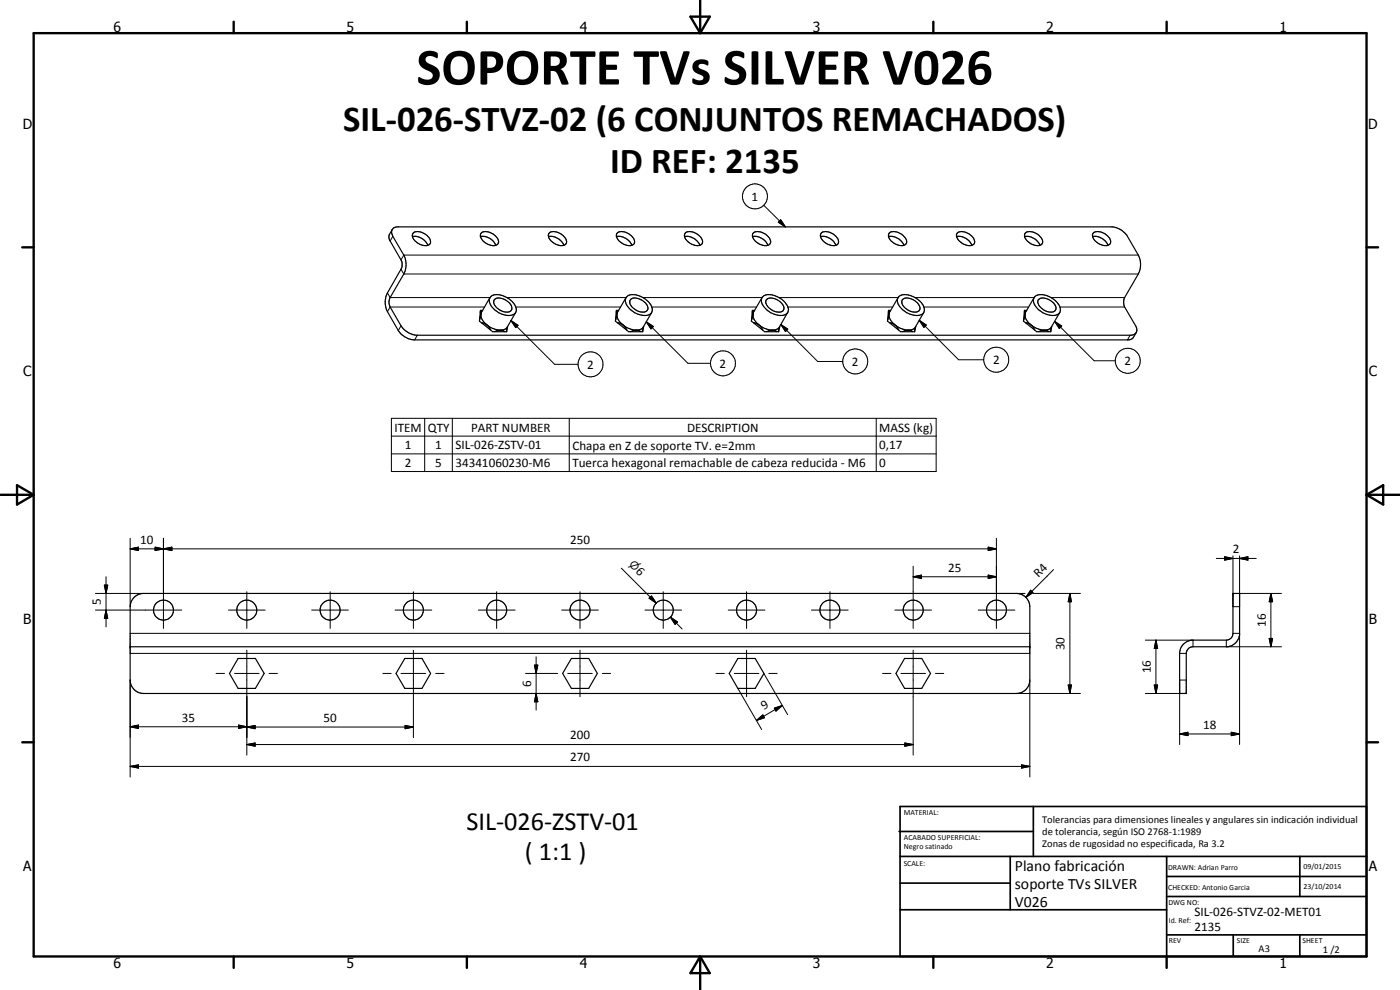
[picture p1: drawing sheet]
<svg xmlns="http://www.w3.org/2000/svg" width="420mm" height="297mm" viewBox="0 0 420 297" stroke-linecap="round" stroke-linejoin="round" font-family="sans-serif">
<g fill="none" stroke="#000" stroke-width=".35">
<path d="M117.7 68.9l-.9 1.6v1.2l3.7 6.5 .2 1.7-4.4 8a6.1 6.1 0 0 0 0 5.6l3.2 5.7a6.7 6.7 0 0 0 4.5 2.8l215.3-.1a3 3 0 0 0 1.7-2.2M117.8 68.7l.4-.3 1-.3h214.7a6.2 6.2 0 0 1 4.5 2.8l3.2 5.6a6.2 6.2 0 0 1 0 5.7l-4.1 7.1-.3 1.2 .3 1.6 3.3 5.6a1.71 1.71 0 0 1 .3 1.9 1.71 1.71 0 0 1-1.6 1h-214.6a6.5 6.5 0 0 1-4.6-2.9l-3.2-5.6a3.1 3.1 0 0 1 0-2.8l4.1-7.1a6.2 6.2 0 0 0 0-5.7l-3.3-5.6-.4-1.3zM123.8 71a4.2 4.2 0 0 1 4.5 2.6M124 70a3.6 3.6 0 0 1 4.9 1.5 1.4 1.4 0 0 1 0 1.8 1.4 1.4 0 0 1-1.7 .4 3.7 3.7 0 0 1-3.4-3.3zM144.2 71a4.3 4.3 0 0 1 4.6 2.6M144.4 70a2.28 2.28 0 0 1 2.4-.4l1.1 .5a2.61 2.61 0 0 1 1.6 3 3.4 3.4 0 0 1-5.1-1.6l-.2-.5zM164.6 71a4.3 4.3 0 0 1 4.6 2.6M164.8 70a2.34 2.34 0 0 1 2.4-.4 3.2 3.2 0 0 1 2.8 3.3 2.42 2.42 0 0 1-3.5 .2 2.46 2.46 0 0 1-1.7-3.1zM185 71a4.2 4.2 0 0 1 4.6 2.6M185.2 70a3.7 3.7 0 0 1 5.2 2.4 1.54 1.54 0 0 1-2.4 1.2 3.3 3.3 0 0 1-2.9-3.5zM205.4 71a4.2 4.2 0 0 1 4.6 2.6M205.8 69.8a3.9 3.9 0 0 1 5.1 2.8 1.63 1.63 0 0 1-2.5 1 3.3 3.3 0 0 1-2.9-3.5z"/>
<path d="M225.8 71a4.2 4.2 0 0 1 4.6 2.6M226 70l.4-.4 .9-.1 1.1 .1 1.2 .5a2.61 2.61 0 0 1 1.5 3 3 3 0 0 1-4.1-.5 2.28 2.28 0 0 1-1-2.6zM246.2 71a4.3 4.3 0 0 1 4.7 2.6M246.5 70a2.34 2.34 0 0 1 2.3-.4l1.2 .5a2.61 2.61 0 0 1 1.5 3 3.4 3.4 0 0 1-4.8-1.3l-.5-1.1zM266.6 71a4.2 4.2 0 0 1 4.6 2.6M266.9 70a3.6 3.6 0 0 1 4.9 1.5 1.4 1.4 0 0 1 0 1.8 1.4 1.4 0 0 1-1.8 .4 3.4 3.4 0 0 1-3.3-3.6zM287.1 71a4.3 4.3 0 0 1 4.6 2.6M287.3 70l.1-.2a3.8 3.8 0 0 1 4.6 1.4 1.43 1.43 0 0 1 .4 2 1.43 1.43 0 0 1-1.9 .5 4 4 0 0 1-3.4-3.3zM307.5 71a4.2 4.2 0 0 1 4.6 2.6M307.7 70a3.5 3.5 0 0 1 4.7 1.2 1.42 1.42 0 0 1 .4 1.9 1.42 1.42 0 0 1-1.9 .6 4.1 4.1 0 0 1-3.4-3zM327.9 71a4.2 4.2 0 0 1 4.6 2.6M328.1 70a2.39 2.39 0 0 1 2.4-.4l1.1 .5a2.35 2.35 0 0 1 1.4 3.2 3.8 3.8 0 0 1-5.1-2.9z"/>
<path d="M144.1 93.6l.1 .1M144.2 93.7h.1M144.2 93.7l.1 1M144.3 94.7l-.4 1.4M144.3 94.7a4.6 4.6 0 0 0 1.8 2.8M144.3 94.5v.2M144.5 96.8l1.6 .7M144.8 93.1h-.6l-.3 3.3 4 3.1h4.2v-.7M144.8 93.2l-.7 .4M146.1 97.5l1.2 1.6M147 89.3l-2.7 5.1M147.3 89a4.8 4.8 0 0 1 5.6 .8 3.4 3.4 0 0 1 1.8 4.1 4 4 0 0 1-5 0l-1.2-.9a3.3 3.3 0 0 1-1.4-3.8z"/>
<path d="M148.4 89.9a3.2 3.2 0 0 1 4.2 .8 1.6 1.6 0 0 1 1 1.4 1.6 1.6 0 0 1-.8 1.5 4.1 4.1 0 0 1-4.6-3zM150 99.1l-1.6 .4M150.4 99.1l1.1 .4M152.1 98.8l-.2 .7M152.3 97.9l-.2 .9M154.8 93.8l-2.6 4.4a3.4 3.4 0 0 1-4.3 .4l-1.8-1.1M184.9 93.6l.2 1.3-.4 1.2M185.1 94.5a4 4 0 0 0 1.9 3M185.3 96.8l1.7 .7M185.6 93.1h-.6l-.3 3.3 4 3.1h4.2l.1-.7M185.6 93.2l-.7 .4M187 97.5l1.1 1.6"/>
<path d="M187.9 89.3l-2.8 5.1M188.3 88.8a5.9 5.9 0 0 1 7.2 3.1 1.88 1.88 0 0 1-.1 2.2 1.88 1.88 0 0 1-2.1 .6 5.6 5.6 0 0 1-5.6-4.9zM189.3 89.9a3.4 3.4 0 0 1 4.4 1 1.51 1.51 0 0 1 .2 2.5 4.1 4.1 0 0 1-4.9-2.6zM190.8 99.1l-1.6 .4M191.2 99.1l1.1 .4M192.9 98.8l-.2 .7M193.2 97.9l-.3 .9M195.6 93.8l-2.6 4.4a2.97 2.97 0 0 1-3.8 .5l-2.2-1.2M225.8 93.6l.1 .1a4.3 4.3 0 0 0 1.9 3.8M226 94.5l-.5 1.6M226.1 96.8l1.7 .7M226.4 93.2l-.6 .4"/>
<path d="M226.5 93.1h-.7l-.3 3.3 4 3.1h4.2l.1-.7M227.8 97.5l1.1 1.6M228.7 89.3l-2.6 4.4-.1 .7M228.7 89.2a4.2 4.2 0 0 1 5.4 .3 3.5 3.5 0 0 1 2.3 4.4 4.1 4.1 0 0 1-5.1 0 4.4 4.4 0 0 1-2.7-4.4zM230.1 89.9a3.4 3.4 0 0 1 4.5 1 1.51 1.51 0 0 1-.1 2.7 4 4 0 0 1-4.7-3.3zM231.6 99.1l-1.6 .4M232 99.1l1.1 .4M233.8 98.8l-.2 .7M234 97.9l-.2 .9M236.4 93.8l-2.5 4.4a3.2 3.2 0 0 1-3.9 .5l-2.2-1.2M266.6 93.6l.1 .1a4.4 4.4 0 0 0 1.9 3.8M266.8 94.5l-.5 1.6"/>
<path d="M266.9 96.8l1.7 .7M267.2 93.2l-.6 .4M267.3 93.1h-.7l-.3 3.3 4 3.1h4.2l.1-.7M268.6 97.5l1.1 1.6M269.5 89.3l-2.7 5.1M269.7 89a4.8 4.8 0 0 1 5.7 .8 3.4 3.4 0 0 1 1.8 4.1 3.5 3.5 0 0 1-4.1 .4 5.3 5.3 0 0 1-3.8-4.5zM270.9 89.9a3.5 3.5 0 0 1 4.7 1.3 1.45 1.45 0 0 1 .3 2 1.45 1.45 0 0 1-1.9 .4 3.8 3.8 0 0 1-3.3-3.3zM272.4 99.1l-1.6 .4M272.8 99.1l1.1 .4M274.6 98.8l-.2 .7M274.9 97.9l-.3 .9M277.2 93.8l-2.5 4.4a2.97 2.97 0 0 1-3.9 .5l-2.2-1.2"/>
<path d="M307.4 93.6l.1 .1M307.5 93.7a5.8 5.8 0 0 0 7.4 5.1l.5-.4 2.6-4.6M307.5 93.7h.1M307.6 94.4l-.4 1.7M307.8 96.8a3.4 3.4 0 0 1 2.7 2.3M308 93.2l-.6 .4M308.1 93.1h-.6l-.3 3.3 3.9 3.1h4.3v-.7M310.3 89.3l-2.7 4.8M310.5 89a4.8 4.8 0 0 1 5.7 .8 3.4 3.4 0 0 1 1.8 4.1 4.2 4.2 0 0 1-5 0l-1.3-.9a3.1 3.1 0 0 1-1.2-4zM311.6 90a2.9 2.9 0 0 1 4 .4 1.98 1.98 0 0 1 1.1 2.7 2.92 2.92 0 0 1-3.8-.3 2.39 2.39 0 0 1-1.3-2.8zM313.3 99.1l-1.6 .4M313.6 99.1l1.1 .4"/>
<path d="M315.4 98.8l-.2 .7M315.7 97.9l-.3 .9M40.1 179.4l1.5-1.1 1.5-.2h262a4 4 0 0 1 4 3.9v22a4 4 0 0 1-4 4.1h-262a4 4 0 0 1-4-4.1v-22l.2-1.4zM370 178.1h2v12.4a4.2 4.2 0 0 1-3.5 3.6h-10.5a2 2 0 0 0-2 1.9v12.1h-2v-12.1a4.1 4.1 0 0 1 3.5-3.9h10.5a2 2 0 0 0 2-2.1zM39.1 194.1h270M71.4 197.6h5.3l2.6 4.5-2.6 4.4h-5.3l-2.5-4.4zM121.5 197.6h5.1l2.6 4.5-2.6 4.4h-5.1l-2.6-4.4zM171.5 197.6h5.2l2.6 4.5-2.6 4.4h-5.2l-2.6-4.4zM221.4 197.6h5.2l2.7 4.5-2.7 4.4h-5.2l-2.5-4.4zM271.5 197.6h5.1l2.7 4.5-2.7 4.4h-5.1l-2.6-4.4z"/>
<circle cx="49.1" cy="183.1" r="3"/>
<circle cx="74.1" cy="183.1" r="3"/>
<circle cx="99.1" cy="183.1" r="3"/>
<circle cx="124" cy="183.1" r="2.99"/>
<circle cx="149.1" cy="183.1" r="3"/>
<circle cx="174.1" cy="183.1" r="3"/>
<circle cx="199" cy="183.1" r="3"/>
<circle cx="224.1" cy="183.1" r="3"/>
<circle cx="249" cy="183.1" r="3"/>
<circle cx="274.1" cy="183.1" r="3"/>
<circle cx="299.1" cy="183.1" r="3"/>
</g>
<g fill="none" stroke="#000" stroke-width=".3">
<path d="M117.9 70.9l-.8 1.4M229.2 61.6l6.5 6.5M233.6 66.7l.7-.7 1.4 2.1zM234.3 66l1.4 2.1-2.1-1.4zM341.6 76.5h-220.4l-.9 1.5M116.3 87.9l.8 1.4h30M120.3 97.7l-.8 1.5M120.3 80.8l.9 1.4h220.4M145.4 92.1h-28.3l-.8 1.4M152.1 89.3h35.8M153.4 96.2l2.1 1.4-.7 .7zM153.4 96.2l13 13.1h7.1"/>
<path d="M154.8 92.1h31.5M192.9 89.3h35.8M194 96.6l2.1 1.4-.7 .7zM194 96.6l12.4 12.4h6.8M195.6 92.1h31.5M233.8 89.3h35.7M234.3 97.4l2.1 1.4-.7 .7zM234.3 97.4l11.1 11.1h7.5M236.4 92.1h31.5M274.6 89.3h35.7M275.9 96.1l2.1 1.4-.7 .7zM275.9 96.1l11.8 11.8h7.5"/>
<path d="M277.3 92.1h31.4M315.4 89.3h22.1M316.5 96.4l2.1 1.4-.7 .8zM316.5 96.4l11.9 11.8h6.3M318.1 92.1h19.4M125.3 100.6l-.9 1.4M339.2 100.6l-.8 1.4M117.5 125.5h163.5v16h-163.5zM117.5 130.9h163.5M117.5 136.2h163.5M127.5 125.5v16M135.8 125.5v16"/>
<path d="M170.8 125.5v16M263 125.5v16M28.6 178.1h14.5M31.3 175.6h1l-.5 2.5zM31.8 173.1v15M39.1 164.7l2.5-.5v1zM39.1 164.7h259.9M39.1 161.5v20.5M46.6 164.2l2.5 .5-2.5 .5zM49.1 164.7l2.5-.5v1zM49.1 161.5v27.1M74.1 177.5v11.1"/>
<path d="M99.1 177.5v11.1M124.1 177.5v11.1M149 177.5v11.1M174.1 177.5v11.1M186.5 170.5l10.4 10.4M194.8 179.5l.7-.7 1.4 2.1zM195.1 179.2l1.8 1.7M199 177.5v11.1M224.1 177.5v11.1M249.1 177.5v11.1M274.1 173.1l2.5-.5v1zM274.1 169.9v18.7"/>
<path d="M274.1 173.1h24.9M296.6 164.2l2.4 .5-2.4 .5zM296.6 172.6l2.4 .5-2.4 .5zM299 161.5v27.1M305.1 178.1h2.5M309.3 177.1l.7 .7-2.1 1.4zM310.1 178.1h14.2M316.2 170.9l-8.3 8.3M321.1 178.1l.5 2.5h-1zM321.1 178.1v30M365 167.6h12M367.5 167l2.5 .6-2.5 .5z"/>
<path d="M370 166.8v15.2h2v-15.2M372 167.6l2.5-.6v1.1zM372 178.1h12.6M381.4 178.1l.5 2.5h-1zM381.4 178.1v16M28.6 183h26M31.8 183l.5 2.5h-1zM39.1 196h270M39.1 190h270M68.6 183h11M74.1 195.1v31.5M93.5 183h11.1"/>
<path d="M118.6 183h11M124.1 195.1v26.2M143.5 183h11.1M160.4 199.6h1l-.5 2.5zM160.9 197.1v16M168.6 183h11M174.1 195.1v13.9M193.6 183h10.9M201.2 185.2l2.1 1.4-.7 .7zM201.2 185.2l3.5 3.5M218.6 183h11M224.1 195.1v13.9"/>
<path d="M243.5 183h11M268.6 183h11M274.1 195.1v31.5M293.6 183h11M343.7 192.1h14.3v2M346.9 192.1l.5 2.5h-1zM346.9 192.1v16M354 196h2M368 192.1v2h16.6M370 190h2v33.4M380.9 191.6h1l-.5 2.5zM39.1 218.1l2.5-.5v1z"/>
<path d="M39.1 204v29.1M39.1 218.1h35M64.8 202.1h2.6M70.4 202.1h7.4M71.6 217.6l2.5 .5-2.5 .5zM74.1 218.1l2.5-.4v1zM74.1 218.1h50M80.8 202.1h2.5M114.9 202.1h2.5M120.3 202.1h7.5M121.6 217.7l2.5 .4-2.5 .6zM130.8 202.1h2.5"/>
<path d="M157.7 202.1h9.7M160.9 208.1l.5 2.5h-1zM170.4 202.1h7.3M180.8 202.1h2.4M214.9 202.1h2.5M220.4 202.1h7.3M221.4 206.5l7.2 12.4M227 216.2l1.9-1.7 .5 .8zM229.3 202.2l7.1 12.2M230.7 202.1h2.5M232.4 212.5l2.4-.8-1.9 1.7zM234.8 211.7l-7.8 4.5"/>
<path d="M264.9 202.1h2.5M270.4 202.1h7.4M280.7 202.1h2.5M305.1 208.1h19.2M309.1 204v29.1M320.6 205.5h1l-.5 2.6zM343.7 208.1h12.3M346.4 205.5h1l-.5 2.6zM356 204h-2v19.4M369.5 219.7l2.5 .5-2.5 .5zM39.1 230l2.5-.5v1zM39.1 230h270"/>
<path d="M74.1 223.4l2.5-.5v1zM74.1 223.4h200M271.6 222.9l2.5 .5-2.5 .5zM306.6 229.5l2.5 .5-2.5 .5zM354 220.2l2.5-.5v1zM354 220.2h18"/>
<circle cx="226.6" cy="58.9" r="3.7"/>
<circle cx="177.2" cy="109.3" r="3.7"/>
<circle cx="217" cy="109" r="3.8"/>
<circle cx="256.7" cy="108.4" r="3.8"/>
<circle cx="299" cy="107.9" r="3.8"/>
<circle cx="338.5" cy="108.2" r="3.7"/>
</g>
<g fill="#000">
<circle cx="39.1" cy="194.1" r=".18"/>
<circle cx="309.1" cy="194.1" r=".18"/>
</g>
<g fill="none" stroke="#000" stroke-width=".71">
<path d="M10.1 9.9h400v277.1h-400zM70.1 6.5v3.4M140.1 6.5v3.4M207.2 5h5.8l-2.9 4.9zM210.1 0v9.9M280.1 6.5v3.4M350.1 6.5v3.4M6.7 74.2h3.4M410.1 74.2h3.5M.1 148.5h10M5.1 145.6l5 2.9-5 2.9zM410.1 148.5h10"/>
<path d="M410.1 148.5l5-2.9v5.8zM6.7 222.7h3.4M410.1 222.7h3.5M70.1 287v3.4M140.1 287v3.4M210.1 287v10M210.1 287l2.9 5h-5.8zM280.1 287v3.4M350.1 287v3.4"/>
</g>
<g fill="none" stroke="#000" stroke-width=".51">
<path d="M269.8 249.5h40.3M270.1 242h140v45h-140zM270.1 257h140M303.2 257v16M310.1 242v15M350.1 257v30M390.1 257v12M270.1 265h33.1M270.1 273h80M350.1 269h60M350.1 263h60M350.1 280.5h60"/>
<path d="M370.1 280.5v6.5M390.1 280.5v6.5"/>
</g>
<g fill="#000">
<path d="M234.3 66l1.4 2.1-2.1-1.4zM153.4 96.2l2.1 1.4-.7 .7zM194 96.6l2.1 1.4-.7 .7zM234.3 97.4l2.1 1.4-.7 .7zM275.9 96.1l2.1 1.4-.7 .7zM316.5 96.4l2.1 1.4-.7 .8zM31.3 175.6h1l-.5 2.5zM39.1 164.7l2.5-.5v1zM46.6 164.2l2.5 .5-2.5 .5zM49.1 164.7l2.5-.5v1zM194.8 179.5l.7-.7 1.4 2.1zM274.1 173.1l2.5-.5v1z"/>
<path d="M296.6 164.2l2.4 .5-2.4 .5zM296.6 172.6l2.4 .5-2.4 .5zM309.3 177.1l.7 .7-2.1 1.4zM367.5 167l2.5 .6-2.5 .5zM372 167.6l2.5-.6v1.1zM31.8 183l.5 2.5h-1zM160.4 199.6h1l-.5 2.5zM201.2 185.2l2.1 1.4-.7 .7zM321.1 178.1l.5 2.5h-1zM346.9 192.1l.5 2.5h-1zM380.9 191.6h1l-.5 2.5zM381.4 178.1l.5 2.5h-1z"/>
<path d="M39.1 218.1l2.5-.5v1zM71.6 217.6l2.5 .5-2.5 .5zM74.1 218.1l2.5-.4v1zM121.6 217.7l2.5 .4-2.5 .6zM160.9 208.1l.5 2.5h-1zM227 216.2l1.9-1.7 .5 .8zM232.4 212.5l2.4-.8-1.9 1.7zM320.6 205.5h1l-.5 2.6zM346.4 205.5h1l-.5 2.6zM354 220.2l2.5-.5v1zM39.1 230l2.5-.5v1zM74.1 223.4l2.5-.5v1z"/>
<path d="M271.6 222.9l2.5 .5-2.5 .5zM306.6 229.5l2.5 .5-2.5 .5zM369.5 219.7l2.5 .5-2.5 .5z"/>
</g>
<text font-size="15.8" x="125" y="25.4">SOPORTE TVs SILVER V026</text>
<g font-size="11">
<text x="102.9" y="39.4">SIL-026-STVZ-02 (6 CONJUNTOS REMACHADOS)</text>
<text x="183.1" y="52">ID REF: 2135</text>
</g>
<g font-size="7.9">
<text x="140" y="249.1">SIL-026-ZSTV-01</text>
<text x="157.6" y="258.1">( 1:1 )</text>
</g>
<g font-size="4.7">
<text x="304.6" y="261.2">Plano fabricación</text>
<text x="304.6" y="266.6">soporte TVs SILVER</text>
<text x="304.6" y="272">V026</text>
</g>
<g font-size="4.2">
<text x="34" y="9.6">6</text>
<text x="104" y="9.6">5</text>
<text x="174" y="9.6">4</text>
<text x="244" y="9.6">3</text>
<text x="314" y="9.6">2</text>
<text x="384" y="9.6">1</text>
<text x="6.8" y="38.7">D</text>
<text x="410.6" y="38.7">D</text>
<text x="7" y="112.9">C</text>
<text x="410.8" y="112.9">C</text>
<text x="7" y="187.1">B</text>
<text x="410.8" y="187.1">B</text>
<text x="7" y="261.4">A</text>
<text x="410.8" y="261.4">A</text>
<text x="34" y="290.4">6</text>
<text x="104" y="290.4">5</text>
<text x="174" y="290.4">4</text>
<text x="244" y="290.4">3</text>
<text x="314" y="290.4">2</text>
<text x="384" y="290.4">1</text>
</g>
<g font-size="3.9">
<text x="225.6" y="60.2">1</text>
<text x="176.3" y="110.6">2</text>
<text x="216" y="110.3">2</text>
<text x="255.7" y="109.7">2</text>
<text x="298" y="109.2">2</text>
<text x="337.5" y="109.6">2</text>
<text x="118.4" y="129.5">ITEM</text>
<text x="128.4" y="129.5">QTY</text>
<text x="141.4" y="129.5">PART NUMBER</text>
<text x="206.2" y="129.5">DESCRIPTION</text>
<text x="263.9" y="129.6">MASS (kg)</text>
<text x="121.5" y="134.8">1</text>
<text x="130.6" y="134.8">1</text>
<text x="136.7" y="134.8">SIL-026-ZSTV-01</text>
<text x="171.8" y="134.9">Chapa en Z de soporte TV. e=2mm</text>
<text x="263.9" y="134.8">0,17</text>
<text x="121.5" y="140.1">2</text>
<text x="130.6" y="140.1">5</text>
<text x="136.7" y="140.1">34341060230-M6</text>
<text x="171.8" y="140.2">Tuerca hexagonal remachable de cabeza reducida - M6</text>
<text x="263.9" y="140.1">0</text>
<text x="42.1" y="163.1">10</text>
<text x="171.1" y="163.1">250</text>
<text x="370" y="166">2</text>
<text x="190.6" y="171.5" transform="rotate(45 190.6 171.5)">6</text>
<text x="284.6" y="171.5">25</text>
<text x="311.6" y="173.3" transform="rotate(-45 311.6 173.3)">R4</text>
<text x="30.3" y="181.6" transform="rotate(-90 30.3 181.6)">5</text>
<text x="379.8" y="188.1" transform="rotate(-90 379.8 188.1)">16</text>
<text x="319.5" y="195.1" transform="rotate(-90 319.5 195.1)">30</text>
<text x="345.3" y="202.1" transform="rotate(-90 345.3 202.1)">16</text>
<text x="159.4" y="206.1" transform="rotate(-90 159.4 206.1)">6</text>
<text x="229.3" y="213.1" transform="rotate(-30 229.3 213.1)">9</text>
<text x="54.6" y="216.5">35</text>
<text x="97.1" y="216.6">50</text>
<text x="171.1" y="221.9">200</text>
<text x="361.1" y="218.7">18</text>
<text x="171.1" y="228.4">270</text>
<text x="358.5" y="275">SIL-026-STVZ-02-MET01</text>
<text x="358.5" y="279.4">2135</text>
</g>
<text font-size="3.3" x="188.6" y="169.5" transform="rotate(45 188.6 169.5)">n</text>
<g font-size="3.1">
<text x="312.7" y="246.8">Tolerancias para dimensiones lineales y angulares sin indicación individual</text>
<text x="312.7" y="250.4">de tolerancia, según ISO 2768-1:1989</text>
<text x="312.7" y="254">Zonas de rugosidad no especificada, Ra 3.2</text>
<text x="377.7" y="285.6">A3</text>
<text x="397" y="285.9">1 /2</text>
</g>
<g font-size="2.4">
<text x="271.2" y="244.4">MATERIAL:</text>
<text x="271.3" y="252">ACABADO SUPERFICIAL:</text>
<text x="271.3" y="254.6">Negro satinado</text>
<text x="271.2" y="259.7">SCALE:</text>
<text x="350.6" y="261">DRAWN: Adrian Parro</text>
<text x="391.2" y="260.6">09/01/2015</text>
<text x="350.6" y="267">CHECKED: Antonio Garcia</text>
<text x="391.2" y="266.7">23/10/2014</text>
<text x="350.6" y="271.4">DWG NO:</text>
<text x="350.8" y="276.9">Id. Ref:</text>
<text x="350.8" y="282.8">REV</text>
<text x="371.2" y="282.9">SIZE</text>
<text x="390.9" y="282.9">SHEET</text>
</g>
</svg>
